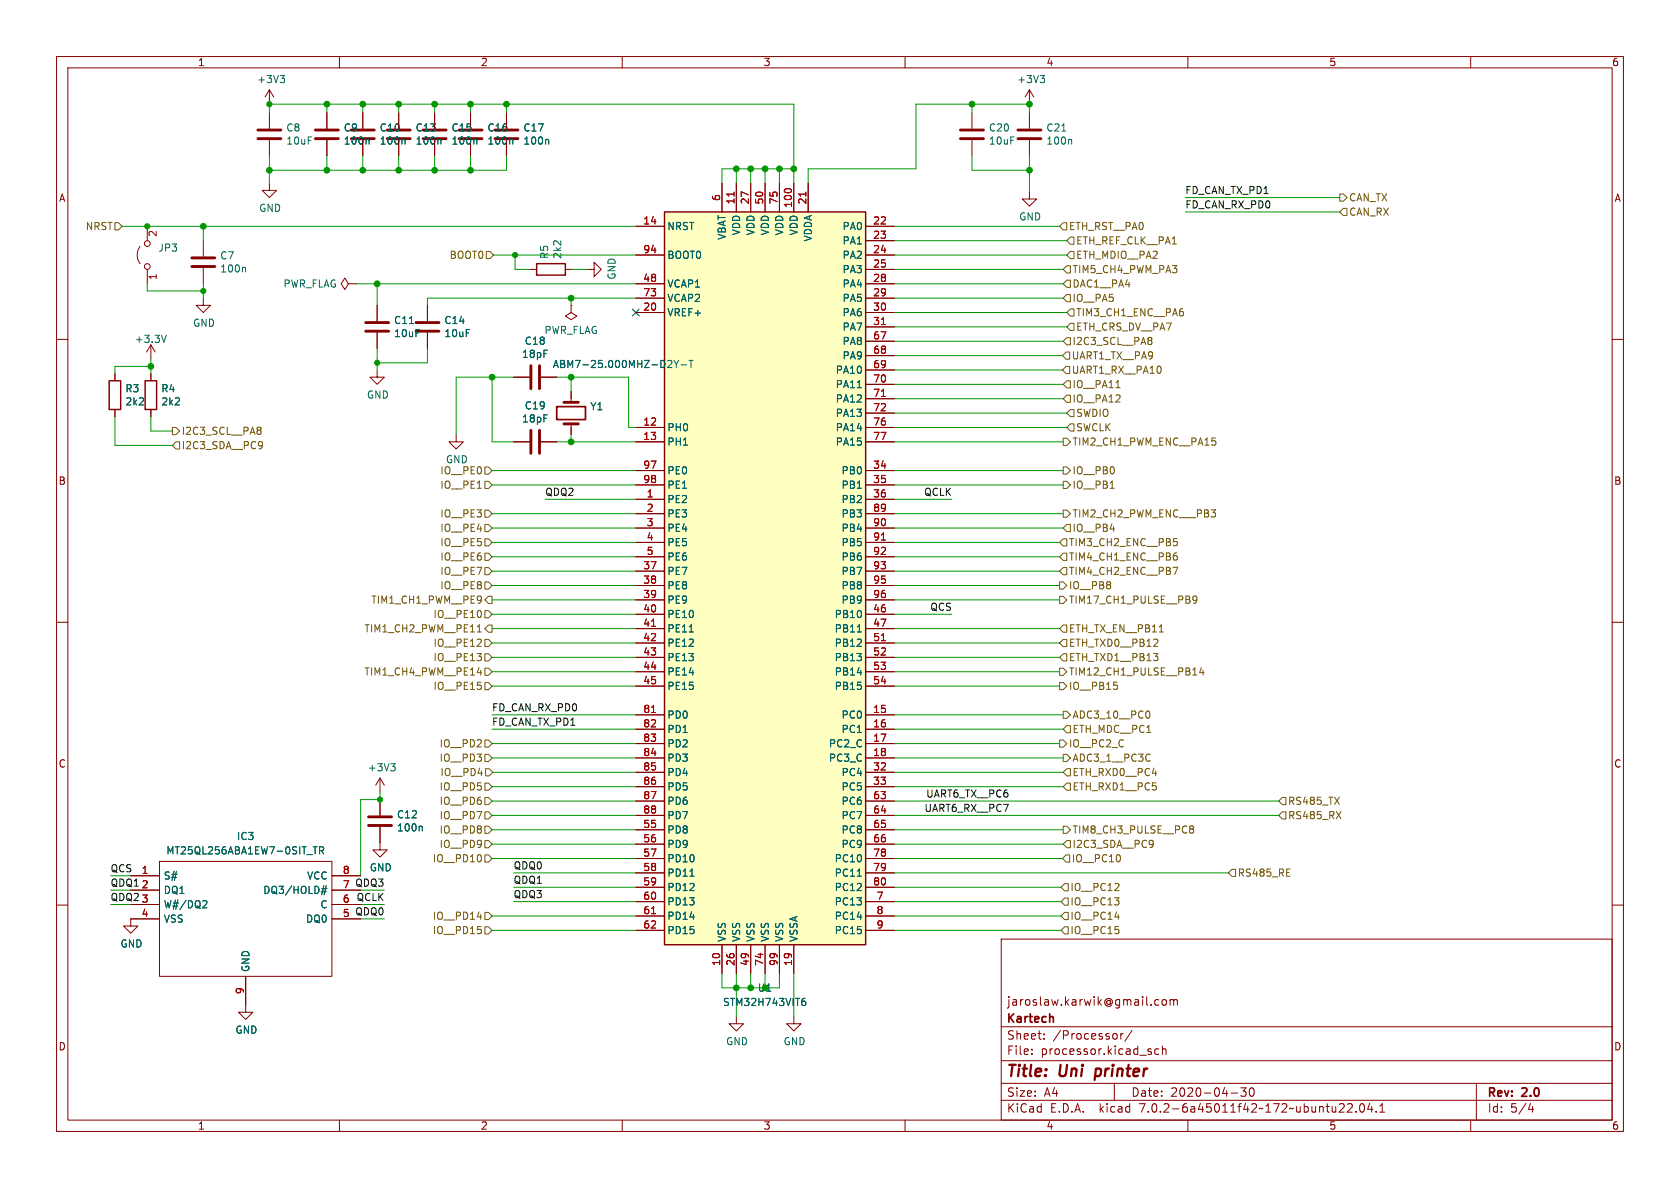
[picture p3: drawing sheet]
<svg xmlns="http://www.w3.org/2000/svg" width="297mm" height="210mm" viewBox="0 0 297 210" stroke-linecap="round" stroke-linejoin="round" font-family="sans-serif">
<g fill="none" stroke="#840000" stroke-width=".18">
<path d="M10 10h277v190h-277zM12 12h273v186h-273zM47.6 15.9l-.7 1.2M47.6 15.9v2.5M47.6 19.9v2.8M47.6 15.9l.8 1.2M57.8 19.9v2.8M60 10v2M64.1 19.9v2.8M70.5 19.9v2.8M76.8 19.9v2.8M83.2 19.9v2.8"/>
<path d="M89.5 19.9v2.8M110 10v2M160 10v2M171.8 19.9v2.8M182 15.9l-.8 1.2M182 15.9v2.5M182 19.9v2.8M182 15.9l.8 1.2M210 10v2M260 10v2M47.6 32.4v1.3h1.3l-1.3 1.2-1.2-1.2h1.2M47.6 24.8v2.8"/>
<path d="M57.8 24.8v2.8M64.1 24.8v2.8M70.5 24.8v2.8M76.8 24.8v2.8M83.2 24.8v2.8M89.5 24.8v2.8M127.6 32.4v5.1M130.2 32.4v5.1M132.7 32.4v5.1M135.3 32.4v5.1M137.8 32.4v5.1M140.3 32.4v5.1"/>
<path d="M142.9 32.4v5.1M171.8 24.8v2.8M182 33.9v1.3h1.3l-1.3 1.2-1.3-1.2h1.3M182 24.8v2.8M10 60h2M24.8 43.6a2.54 2.54 0 0 0 0 3M26 40v2.5M26 47.6v2.6M35.9 52.7v1.3h1.3l-1.3 1.2-1.2-1.2h1.2M35.9 42.5v2.8M35.9 47.4v2.8M61.6 50.2l-.6-1.1-.7 1.1 .7 1 .6-1h1.3"/>
<path d="M62.9 50.2h.1M66.7 54v2.8M66.7 58.8v2.8M75.6 54v2.8M75.6 58.8v2.8M93.6 47.6h1.3M99.9 47.6h1.3M101 54v1.2l1 .7-1 .6-1.1-.6 1.1-.7M101 54h.1M103.8 47.6h1.2v-1.2l1.3 1.2-1.3 1.3v-1.3M112.4 40h5.1M112.4 55.2h5.1"/>
<path d="M112.4 45.1h5.1M112.4 50.2h5.1M112.4 52.7h5.1M153 40h5.1M153 55.2h5.1M153 42.5h5.1M153 45.1h5.1M153 47.6h5.1M153 50.2h5.1M153 52.7h5.1M153 57.8h5.1M285 60h2"/>
<path d="M20.3 66v1.3M20.3 72.4v1.3M26.7 61v2.5M26.7 66v1.3M26.7 72.4v1.3M26.7 61l-.8 1.2M26.7 61l.7 1.2M66.7 65.4v1.3h1.2l-1.2 1.2-1.3-1.2h1.3M80.6 76.8v1.3h1.3l-1.3 1.3-1.2-1.3h1.2M90.8 78.1h2.8M90.8 66.7h2.8M95.6 78.1h2.8"/>
<path d="M95.6 66.7h2.8M101 69.2v1.9M101 74.9v1.9M112.4 75.6h5.1M112.4 78.1h5.1M153 75.6h5.1M153 78.1h5.1M153 60.3h5.1M153 62.9h5.1M153 65.4h5.1M153 67.9h5.1M153 70.5h5.1"/>
<path d="M153 73h5.1M112.4 88.3h5.1M112.4 90.8h5.1M112.4 93.3h5.1M112.4 83.2h5.1M112.4 85.7h5.1M112.4 95.9h5.1M112.4 98.4h5.1M153 88.3h5.1M153 90.8h5.1M153 93.3h5.1M153 83.2h5.1"/>
<path d="M153 85.7h5.1M153 95.9h5.1M153 98.4h5.1M10 110h2M112.4 101h5.1M112.4 103.5h5.1M112.4 106h5.1M112.4 108.6h5.1M112.4 111.1h5.1M112.4 113.7h5.1M112.4 116.2h5.1M112.4 118.7h5.1"/>
<path d="M153 101h5.1M153 103.5h5.1M153 106h5.1M153 108.6h5.1M153 111.1h5.1M153 113.7h5.1M153 116.2h5.1M153 118.7h5.1M285 110h2M67.2 137.5v2.6M67.2 137.5l-.8 1.3M67.2 137.5l.7 1.3"/>
<path d="M112.4 126.4h5.1M112.4 128.9h5.1M112.4 131.4h5.1M112.4 134h5.1M112.4 136.5h5.1M112.4 139.1h5.1M112.4 121.3h5.1M153 126.4h5.1M153 128.9h5.1M153 131.4h5.1M153 134h5.1M153 136.5h5.1"/>
<path d="M153 139.1h5.1M153 121.3h5.1M10 160h2M23.1 154.8h5.1M23.1 157.4h5.1M23.1 159.9h5.1M28.2 152.3h30.5v20.3h-30.5zM58.7 154.8h5.1M58.7 157.4h5.1M58.7 159.9h5.1M67.2 146.2v4h1.3l-1.3 1.3-1.3-1.3h1.3M67.2 141.4v2.7"/>
<path d="M112.4 146.7h5.1M112.4 149.2h5.1M112.4 151.8h5.1M112.4 154.3h5.1M112.4 156.8h5.1M112.4 159.4h5.1M112.4 141.6h5.1M112.4 144.1h5.1M153 146.7h5.1M153 149.2h5.1M153 151.8h5.1M153 154.3h5.1"/>
<path d="M153 156.8h5.1M153 159.4h5.1M153 141.6h5.1M153 144.1h5.1M285 160h2M28.2 162.4h-5.1v1.3h1.3l-1.3 1.3-1.3-1.3h1.3M43.4 172.6v6.3h1.3l-1.3 1.3-1.2-1.3h1.2M58.7 162.4h5.1M112.4 161.9h5.1M112.4 164.5h5.1M127.6 167v5.1M130.2 179.7v1.3h1.2l-1.2 1.2-1.3-1.2h1.3"/>
<path d="M130.2 167v5.1M132.7 167v5.1M135.3 167v5.1M137.8 167v5.1M140.3 179.7v1.3h1.3l-1.3 1.2-1.2-1.2h1.2M140.3 167v5.1M153 161.9h5.1M153 164.5h5.1M177 166h108v32h-108zM204.3 177.6h.6M204.3 176.8h.6M205.5 176.8l.2-.1 .4 .1 .1 .6-.1 .2-.4 .1-.2-.1z"/>
<path d="M206.9 176.8l.4-.1 .2 .2M206.9 176.7v1M207.5 176.9l.2-.2 .4 .1v.9M207.5 176.9v.8M60 198v2M110 198v2M160 198v2M177 194.5h108M177 191.5h108M177 187.5h108M177 181.5h108M182.4 186.3v.1"/>
<path d="M182.4 185.5v.1M184.6 183.6v.1M184.6 182.8v.1M197 191.5v3M197.4 182.8v.8M198.1 182.7v1M198.6 182.7l-.3 .1-.2 .2M200.1 182.1l-1.2 2M204.9 185.5l-.5-.1-.3 .3v.4l.2 .2h.6M205.5 185.5l.2-.1 .4 .1v.9M205.5 184.9v1.5M210 198v2"/>
<path d="M217.6 193.2h1.2M219.4 192.3h.9l-.5 .6 .4 .1v.7l-.2 .1h-.4l-.2-.1M221 192.4l.2-.1a.81 .81 0 0 1 .6 .6 .81 .81 0 0 1-.3 .8l-.1 .1a.81 .81 0 0 1-.4-1.4zM237.5 195.2l.1 .2v.3l-.9 .9h.9M238.2 195.2l.6-.1 .2 .1 .1 .3-1 1.1h1M239.7 196.5v.1M240.5 195.2l.2-.1a.81 .81 0 0 1 .6 .6 .81 .81 0 0 1-.3 .8l-.1 .1a.81 .81 0 0 1-.4-1.4zM242.1 195l-.3 1.1h.9M242.5 195.6v1M243.3 196.5v.1M243.9 196.6h.9M243.9 195.5l.5-.4v1.5"/>
<path d="M260 198v2M261 191.5v6.5M270.2 196.1h.9M270.9 195.6v1"/>
<circle cx="26" cy="43.1" r=".51"/>
<circle cx="26" cy="47.1" r=".51"/>
</g>
<g fill="none" stroke="#840000" stroke-width=".51">
<path d="M45.6 24.5h4.1M45.6 23h4.1M55.8 24.5h4M55.8 23h4M62.1 24.5h4.1M62.1 23h4.1M68.5 24.5h4M68.5 23h4M74.8 24.5h4.1M74.8 23h4.1M81.2 24.5h4M81.2 23h4"/>
<path d="M87.5 24.5h4.1M87.5 23h4.1M169.8 24.5h4.1M169.8 23h4.1M180 24.5h4M180 23h4M33.9 47.1h4.1M33.9 45.6h4.1M64.6 58.5h4.1M64.6 57h4.1M73.5 58.5h4.1M73.5 57h4.1"/>
<path d="M93.9 64.6v4.1M93.9 76.1v4M95.4 64.6v4.1M95.4 76.1v4M99.7 71.1h2.5M99.7 74.9h2.5M65.2 145.9h4M65.2 144.4h4"/>
</g>
<g fill="none" stroke="#006464" stroke-width=".18">
<path d="M49.5 13.3h.8l-.4 .5M50.1 13.8l.2 .3v.3l-.2 .2M183.9 13.3h.8l-.5 .5M184.4 13.8l.3 .3v.3l-.3 .2M65.1 24.6l.2 .2v.7M71.4 24.6l.2 .2v.7M77.8 24.6l.2 .2v.7M84.1 24.6l.2 .2v.7M90.5 24.6l.2 .2v.7M96.8 24.6l.2 .2v.7M189.3 24.6l.2 .2v.7M29.4 59.3l-.4 1.2"/>
<path d="M43.2 47.2l.2 .2v.7M118.5 63.7l.3 .2-.1 .4-.7 .7h.8M119.1 63.7l.5 .7M119.6 64.4v.6M120 63.7l-.4 .7M120.4 64.5h1M121.8 63.7h.7M122.2 63.7v1.3M151.6 68.5h.7M151.6 86.3h.7M151.6 111.7h.7M151.6 118.9h.7"/>
<path d="M69.1 135h.8l-.5 .5M69.6 135.5l.3 .2v.3l-.3 .3M36 159.2l.5 .1 .1 .3-.8 .9h.8M55.3 149.7h.8M56.5 150.4l.6-.1 .1-.2v-.3l-.7-.1v1.3M56.8 157.6h.9M56.8 150.4l.4 .6M56.9 157.1h.9M57.2 156.5l-.3 1.7M57.7 156.5l-.4 1.7M74.5 146l.2 .2v.7M122 154.9h.7"/>
<path d="M151.6 154.9h.7M142 177h.2l.3 .2-.1 .4-.4 .2M142.3 176.5h-.3"/>
</g>
<path d="M98.4 71.9h5.1v2.3h-5.1z" fill="none" stroke="#840000" stroke-width=".3"/>
<path d="M117.5 37.5h35.5v129.5h-35.5z" fill="#ffffc2" stroke="#ffffc2" stroke-width=".18"/>
<path d="M117.5 37.5h35.5v129.5h-35.5zM94.9 46.6h5v2h-5zM19.3 67.3h2v5.1h-2zM25.7 67.3h2v5.1h-2z" fill="none" stroke="#840000" stroke-width=".25"/>
<path d="M129.8 34v.7M142.5 34v.7M155.8 57.4h.7M155.8 70.1h.7M155.8 95.5h.7M115.2 110.7h.7M155.8 113.3h.7M115.2 126h.7M115.2 161.5h.7" fill="none" stroke="#a90000" stroke-width=".18"/>
<g fill="none" stroke="#725600" stroke-width=".18">
<path d="M20.3 39.4h.7l.6 .6-.6 .6h-.7zM188 39.4h.6v1.2h-.6l-.7-.6zM236.9 34.3h.6l.6 .6-.6 .7h-.6zM237.5 36.8h.6v1.3h-.6l-.6-.6zM86 44.5h.6l.6 .6-.6 .6h-.6zM188.6 52.1h.6v1.2h-.6l-.6-.6zM188.6 49.5h.6v1.3h-.6l-.6-.6zM188.6 47h.6v1.3h-.6l-.6-.7zM188.6 59.7h.6v1.3h-.6l-.6-.7zM189.2 41.9h.7v1.3h-.7l-.6-.7zM189.2 54.6h.7v1.3h-.7l-.6-.7zM189.2 57.2h.7v1.2h-.7l-.6-.6z"/>
<path d="M189.2 44.5h.7v1.2h-.7l-.6-.6zM203.6 59.8v.3M30.5 78.7l.6-.6h.6v1.3h-.6zM30.5 75.6h.6l.6 .6-.6 .6h-.6zM46.1 75.6v.3M46.1 76.2v.5M187.8 62.9l.7-.7h.6v1.3h-.6zM187.8 65.4l.7-.6h.6v1.2h-.6zM188 77.5h.6l.6 .6-.6 .6h-.6zM188.6 67.3h.6v1.3h-.6l-.6-.7zM188.6 69.9h.6v1.2h-.6l-.6-.6zM189.2 74.9h.7v1.3h-.7l-.6-.6z"/>
<path d="M189.2 72.4h.7v1.3h-.7l-.6-.7zM203.6 60.3v.5M85.7 85.1h.7l.6 .6-.6 .7h-.7zM85.7 95.3h.7l.6 .6-.6 .6h-.7zM85.7 90.2h.7l.6 .6-.6 .6h-.7zM85.7 97.8h.7l.6 .6-.6 .7h-.7zM85.7 92.7h.7l.6 .6-.6 .7h-.7zM85.7 82.6h.7l.6 .6-.6 .6h-.7zM188 95.3h.6v1.2h-.6l-.7-.6zM188 85.1h.6l.6 .6-.6 .7h-.6zM188 82.6h.6l.6 .6-.6 .6h-.6zM188 90.2h.6l.6 .6-.6 .6h-.6z"/>
<path d="M188 97.8h.6v1.3h-.6l-.7-.7zM188.6 92.7h.6v1.3h-.6l-.6-.7zM208.1 95.8v.6M208.1 98.3v.6M84.4 118.9h.8M84.4 111.7h.7M84.6 110.6l.1-.2v1.3M85.7 115.6h.7l.6 .6-.6 .6h-.7zM85.7 113h.7l.6 .7-.6 .6h-.7zM85.7 108h.7l.6 .6-.6 .6h-.7zM85.7 102.9h.7l.6 .6-.6 .6h-.7zM85.7 118.1h.7l.6 .6-.6 .7h-.7z"/>
<path d="M85.7 100.3h.7l.6 .7-.6 .6h-.7zM86.4 105.4h.6v1.3h-.6l-.7-.7zM86.4 110.5h.6v1.3h-.6l-.7-.7zM187.3 102.9h.7l.6 .6-.6 .6h-.7zM187.3 105.4h.7l.6 .6-.6 .7h-.7zM187.3 118.1h.7l.6 .6-.6 .7h-.7zM188 113h.6v1.3h-.6l-.7-.6zM188 100.3h.6v1.3h-.6l-.7-.6zM188 110.5h.6v1.3h-.6l-.7-.7zM188 115.6h.6v1.2h-.6l-.7-.6zM207.4 100.3h.8l-.5 1.3M211.1 105.4l.4 .1a.84 .84 0 0 1-.3 1.1h-.2"/>
<path d="M211.6 105.9l-.2 .2h-.3M212.4 118l-.3 .9h.8M212.7 118.5v.8M85.7 130.8h.7l.6 .6-.6 .7h-.7zM85.7 133.4h.7l.6 .6-.6 .6h-.7zM85.7 138.4h.7l.6 .7-.6 .6h-.7zM85.7 120.7h.7l.6 .6-.6 .6h-.7zM85.9 135.9h.6l.6 .6-.6 .7h-.6zM187.3 130.8h.7l.6 .6-.6 .7h-.7zM187.3 120.7h.7l.6 .6-.6 .6h-.7zM188 125.7h.6l.6 .7-.6 .6h-.6zM188 133.4h.6l.6 .6-.6 .6h-.6z"/>
<path d="M188.6 128.3h.6v1.2h-.6l-.6-.6zM188.6 135.9h.6v1.3h-.6l-.6-.7zM188.6 138.4h.6v1.3h-.6l-.6-.6zM203.2 125.9v.8M85.7 148.6h.7l.6 .6-.6 .7h-.7zM85.7 141h.7l.6 .6-.6 .6h-.7zM85.7 146.1h.7l.6 .6-.6 .6h-.7zM85.7 143.5h.7l.6 .6-.6 .7h-.7zM85.7 151.1h.7l.6 .7-.6 .6h-.7zM188 146.1h.6l.6 .6-.6 .6h-.6zM188.2 158.8h.6v1.2h-.6l-.6-.6zM188.2 156.2h.6v1.3h-.6l-.6-.7z"/>
<path d="M188.5 151.1h.6v1.3h-.6l-.7-.6zM188.6 148.6h.6v1.3h-.6l-.6-.7zM210.9 146.1l.1 .1-.1 .3M210.9 146.6l.1 .2-.1 .4M217.8 153.7h.6v1.2h-.6l-.6-.6zM226.7 143.5h.6v1.3h-.6l-.6-.7zM226.7 141h.6v1.2h-.6l-.6-.6zM85.7 161.3h.7l.6 .6-.6 .7h-.7zM85.7 163.8h.7l.6 .7-.6 .6h-.7zM188.2 163.8h.6v1.3h-.6l-.6-.6zM188.2 161.3h.6v1.3h-.6l-.6-.7z"/>
</g>
<g fill="none" stroke="#009600" stroke-width=".18">
<path d="M47.6 19.9v-1.5h92.7v14M57.8 18.4v1.5M64.1 18.4v1.5M70.5 18.4v1.5M76.8 18.4v1.5M83.2 18.4v1.5M89.5 18.4v1.5M171.8 18.4v1.5M182 19.9v-1.5h-20.1v11.4h-19v2.6M47.6 27.6v4.8M57.8 27.6v2.5M64.1 27.6v2.5"/>
<path d="M70.5 27.6v2.5M76.8 27.6v2.5M83.2 27.6v2.5M89.5 27.6v2.5h-41.9M130.2 29.8v2.6M132.7 29.8v2.6M135.3 29.8v2.6M137.8 29.8v2.6M140.3 29.8h-12.7v2.6M171.8 27.6v2.5h10.2M182 27.6v6.3M209.5 37.5h27.4"/>
<path d="M209.5 34.9h27.4M21.6 40h90.8M26 50.2v1.2h9.9M35.9 40v2.5M35.9 50.2v2.5M62.9 50.2h49.5M66.7 50.2v3.8M87.2 45.1h25.2M91.1 45.1v2.5h2.5M101 52.7v1.3M101.2 47.6h2.6M112.4 52.7h-36.8v1.3"/>
<path d="M158.1 52.7h29.9M158.1 40h29.2M158.1 47.6h29.9M158.1 45.1h30.5M158.1 50.2h29.9M158.1 42.5h30.5M158.1 55.2h30.5M158.1 57.8h30.5M20.3 73.7v5h10.2M26.7 64.8h-6.4v1.2M26.7 63.5v2.5M26.7 73.7v2.5h3.8"/>
<path d="M66.7 61.6v3.8M75.6 61.6v2.5h-8.9M87 66.7v11.4h3.8M90.8 66.7h-10.2v10.1M98.4 66.7h12.7v8.9h1.3M98.4 78.1h14M101 66.7v2.5M101 76.8v1.3M158.1 67.9h29.9M158.1 70.5h29.9M158.1 73h30.5M158.1 65.4h29.7"/>
<path d="M158.1 75.6h30.5M158.1 78.1h29.9M158.1 62.9h29.7M158.1 60.3h29.9M87 93.3h25.4M87 95.9h25.4M87 85.7h25.4M87 90.8h25.4M87 83.2h25.4M87 98.4h25.4M96.4 88.3h16M158.1 93.3h29.9"/>
<path d="M158.1 95.9h29.2M158.1 85.7h29.9M158.1 90.8h29.9M158.1 88.3h10.2M158.1 83.2h29.9M158.1 98.4h29.2M87 118.7h25.4M87 113.7h25.4M87 116.2h25.4M87 111.1h25.4M87 108.6h25.4M87 106h25.4"/>
<path d="M87 103.5h25.4M87 101h25.4M158.1 118.7h29.2M158.1 113.7h29.2M158.1 116.2h29.2M158.1 111.1h29.2M158.1 108.6h10.2M158.1 106h29.2M158.1 103.5h29.2M158.1 101h29.2M87 128.9h25.4M87 134h25.4"/>
<path d="M87 131.4h25.4M87 121.3h25.4M87 126.4h25.4M87 139.1h25.4M87.1 136.5h25.3M158.1 128.9h29.9M158.1 134h29.9M158.1 131.4h29.2M158.1 121.3h29.2M158.1 126.4h29.9M158.1 136.5h29.9M158.1 139.1h29.9"/>
<path d="M19.6 157.4h3.5M19.6 154.8h3.5M19.6 159.9h3.5M63.8 157.4h4.1M63.8 159.9h4.1M67.2 140.1v1.3h-3.4v13.4M87 141.6h25.4M87 149.2h25.4M87 144.1h25.4M87 146.7h25.4M87 151.8h25.4M90.8 154.3h21.6"/>
<path d="M90.8 159.4h21.6M90.8 156.8h21.6M158.1 141.6h68M158.1 149.2h29.9M158.1 154.3h59.1M158.1 144.1h68M158.1 146.7h29.9M158.1 159.4h29.5M158.1 151.8h29.7M158.1 156.8h29.5M63.8 162.4h4.1M87 164.5h25.4"/>
<path d="M87 161.9h25.4M127.6 172.1v2.5h10.2v-2.5M130.2 172.1v7.6M132.7 172.1v2.5M135.3 172.1v2.5M140.3 172.1v7.6M158.1 164.5h29.5M158.1 161.9h29.5"/>
</g>
<path d="M111.8 54.6l1.2 1.3M113 54.6l-1.2 1.3" fill="none" stroke="#000084" stroke-width=".18"/>
<g fill="#009600" stroke="#009600" stroke-width=".18">
<circle cx="47.6" cy="30.1" r=".51"/>
<circle cx="35.9" cy="40" r=".51"/>
<circle cx="47.6" cy="18.4" r=".46"/>
<circle cx="57.8" cy="18.4" r=".51"/>
<circle cx="26" cy="40" r=".46"/>
<circle cx="137.8" cy="29.8" r=".51"/>
<circle cx="135.3" cy="29.8" r=".51"/>
<circle cx="101" cy="78.1" r=".51"/>
<circle cx="66.7" cy="50.2" r=".51"/>
<circle cx="66.7" cy="64.1" r=".46"/>
<circle cx="26.7" cy="64.8" r=".51"/>
<circle cx="35.9" cy="51.4" r=".46"/>
<circle cx="87" cy="66.7" r=".51"/>
<circle cx="101" cy="66.7" r=".51"/>
<circle cx="132.7" cy="29.8" r=".51"/>
<circle cx="130.2" cy="29.8" r=".51"/>
<circle cx="91.1" cy="45.1" r=".46"/>
<circle cx="83.2" cy="30.1" r=".51"/>
<circle cx="83.2" cy="18.4" r=".51"/>
<circle cx="89.5" cy="18.4" r=".51"/>
<circle cx="101" cy="52.7" r=".51"/>
<circle cx="64.1" cy="30.1" r=".51"/>
<circle cx="70.5" cy="30.1" r=".51"/>
<circle cx="57.8" cy="30.1" r=".51"/>
<circle cx="76.8" cy="30.1" r=".51"/>
<circle cx="64.1" cy="18.4" r=".51"/>
<circle cx="70.5" cy="18.4" r=".51"/>
<circle cx="76.8" cy="18.4" r=".51"/>
<circle cx="67.2" cy="141.4" r=".46"/>
<circle cx="132.7" cy="174.6" r=".51"/>
<circle cx="130.2" cy="174.6" r=".51"/>
<circle cx="140.3" cy="29.8" r=".51"/>
<circle cx="182" cy="30.1" r=".51"/>
<circle cx="171.8" cy="18.4" r=".51"/>
<circle cx="182" cy="18.4" r=".51"/>
</g>
<g font-size="2.8" fill="#840000">
<text x="178" y="190.8">Title:</text>
<text x="187.4" y="190.8">Uni</text>
<text x="194.3" y="190.8">printer</text>
</g>
<g font-size="2.1" fill="#840000">
<text x="178" y="177.9">jaroslaw.karwik@gmail.com</text>
<text x="178" y="183.9">Sheet:</text>
<text x="178" y="181.1">Kartech</text>
<text x="186.2" y="183.9">/Processor/</text>
<text x="178" y="186.6">File:</text>
<text x="184" y="186.6">processor.kicad_sch</text>
<text x="178" y="196.8">KiCad</text>
<text x="178" y="194">Size:</text>
<text x="184.6" y="194">A4</text>
<text x="185.7" y="196.8">E.D.A.</text>
<text x="194.4" y="196.8">kicad</text>
<text x="200" y="194">Date:</text>
<text x="201.5" y="196.8">7.0.2-6a45011f42~172~ubuntu22.04.1</text>
<text x="206.9" y="194">2020-04-30</text>
<text x="263" y="194.2">Rev:</text>
<text x="263" y="196.8">Id:</text>
<text x="267" y="196.8">5/4</text>
<text x="269.2" y="194.2">2.0</text>
</g>
<g font-size="1.8" fill="#840000">
<text x="35" y="11.8">1</text>
<text x="85" y="11.8">2</text>
<text x="135" y="11.8">3</text>
<text x="185" y="11.8">4</text>
<text x="235" y="11.8">5</text>
<text x="285" y="11.8">6</text>
<text x="10.4" y="35.8">A</text>
<text x="285.4" y="35.8">A</text>
<text x="10.3" y="85.8">B</text>
<text x="285.3" y="85.8">B</text>
<text x="10.3" y="135.8">C</text>
<text x="285.3" y="135.8">C</text>
<text x="10.3" y="185.8">D</text>
<text x="285.3" y="185.8">D</text>
<text x="35" y="199.8">1</text>
<text x="85" y="199.8">2</text>
<text x="135" y="199.8">3</text>
<text x="185" y="199.8">4</text>
<text x="235" y="199.8">5</text>
<text x="285" y="199.8">6</text>
</g>
<g font-size="1.8" fill="#006464">
<text x="45.4" y="14.8">+3V3</text>
<text x="179.8" y="14.8">+3V3</text>
<text x="50.6" y="23.4">C8</text>
<text x="60.7" y="23.4">C9</text>
<text x="67.1" y="23.4">C10</text>
<text x="73.4" y="23.4">C13</text>
<text x="79.8" y="23.4">C15</text>
<text x="86.1" y="23.4">C16</text>
<text x="92.5" y="23.4">C17</text>
<text x="174.8" y="23.4">C20</text>
<text x="184.9" y="23.4">C21</text>
<text x="50.6" y="25.7">10uF</text>
<text x="60.7" y="25.7">100n</text>
<text x="67.1" y="25.7">100n</text>
<text x="73.4" y="25.7">100n</text>
<text x="79.8" y="25.7">100n</text>
<text x="86.1" y="25.7">100n</text>
<text x="92.5" y="25.7">100n</text>
<text x="174.8" y="25.7">10uF</text>
<text x="184.9" y="25.7">100n</text>
<text x="45.8" y="37.6">GND</text>
<text x="118" y="40.8">NRST</text>
<text x="131" y="41.7" transform="rotate(-90 131 41.7)">VDD</text>
<text x="133.5" y="41.7" transform="rotate(-90 133.5 41.7)">VDD</text>
<text x="136.1" y="41.7" transform="rotate(-90 136.1 41.7)">VDD</text>
<text x="138.6" y="41.7" transform="rotate(-90 138.6 41.7)">VDD</text>
<text x="141.2" y="41.7" transform="rotate(-90 141.2 41.7)">VDD</text>
<text x="148.8" y="40.8">PA0</text>
<text x="180.1" y="39.1">GND</text>
<text x="27.9" y="44.6">JP3</text>
<text x="38.9" y="46">C7</text>
<text x="97.1" y="45.8" transform="rotate(-90 97.1 45.8)">R5</text>
<text x="99.4" y="45.8" transform="rotate(-90 99.4 45.8)">2k2</text>
<text x="118" y="45.9">BOOT0</text>
<text x="128.5" y="42.5" transform="rotate(-90 128.5 42.5)">VBAT</text>
<text x="143.7" y="42.8" transform="rotate(-90 143.7 42.8)">VDDA</text>
<text x="148.8" y="43.4">PA1</text>
<text x="148.8" y="45.9">PA2</text>
<text x="38.9" y="48.3">100n</text>
<text x="50" y="51">PWR_FLAG</text>
<text x="109" y="49.5" transform="rotate(-90 109 49.5)">GND</text>
<text x="118" y="51">VCAP1</text>
<text x="118" y="53.5">VCAP2</text>
<text x="148.8" y="48.5">PA3</text>
<text x="148.8" y="51">PA4</text>
<text x="148.8" y="53.5">PA5</text>
<text x="34.1" y="57.9">GND</text>
<text x="69.6" y="57.4">C11</text>
<text x="69.6" y="59.8">10uF</text>
<text x="78.5" y="57.4">C14</text>
<text x="78.5" y="59.8">10uF</text>
<text x="96.2" y="59.2">PWR_FLAG</text>
<text x="118" y="56.1">VREF+</text>
<text x="148.8" y="56.1">PA6</text>
<text x="148.8" y="58.6">PA7</text>
<text x="23.8" y="60.8">+3.3V</text>
<text x="92.2" y="63.4">18pF</text>
<text x="92.7" y="61.1">C18</text>
<text x="97.7" y="65.2">ABM7-25.000MHZ-D2Y-T</text>
<text x="148.8" y="61.2">PA8</text>
<text x="148.8" y="63.7">PA9</text>
<text x="22.1" y="69.5">R3</text>
<text x="22.1" y="71.8">2k2</text>
<text x="28.5" y="69.5">R4</text>
<text x="28.5" y="71.8">2k2</text>
<text x="64.8" y="70.6">GND</text>
<text x="147.6" y="66.2">PA10</text>
<text x="147.6" y="68.8">PA11</text>
<text x="147.6" y="71.3">PA12</text>
<text x="92.2" y="74.8">18pF</text>
<text x="92.7" y="72.5">C19</text>
<text x="104.3" y="72.7">Y1</text>
<text x="118" y="76.4">PH0</text>
<text x="147.6" y="73.9">PA13</text>
<text x="147.6" y="76.4">PA14</text>
<text x="118" y="78.9">PH1</text>
<text x="147.6" y="78.9">PA15</text>
<text x="118" y="89.1">PE2</text>
<text x="118" y="84">PE0</text>
<text x="118" y="86.6">PE1</text>
<text x="148.7" y="84">PB0</text>
<text x="148.7" y="86.6">PB1</text>
<text x="148.7" y="89.1">PB2</text>
<text x="118" y="91.6">PE3</text>
<text x="118" y="94.2">PE4</text>
<text x="148.7" y="91.6">PB3</text>
<text x="148.7" y="94.2">PB4</text>
<text x="118" y="101.8">PE7</text>
<text x="118" y="96.7">PE5</text>
<text x="118" y="99.3">PE6</text>
<text x="148.7" y="96.7">PB5</text>
<text x="148.7" y="99.3">PB6</text>
<text x="148.7" y="101.8">PB7</text>
<text x="118" y="104.3">PE8</text>
<text x="118" y="106.9">PE9</text>
<text x="148.7" y="104.3">PB8</text>
<text x="148.7" y="106.9">PB9</text>
<text x="118" y="109.4">PE10</text>
<text x="118" y="112">PE11</text>
<text x="147.4" y="109.4">PB10</text>
<text x="147.4" y="112">PB11</text>
<text x="118" y="114.5">PE12</text>
<text x="118" y="117">PE13</text>
<text x="118" y="119.6">PE14</text>
<text x="147.4" y="114.5">PB12</text>
<text x="147.4" y="117">PB13</text>
<text x="147.4" y="119.6">PB14</text>
<text x="118" y="122.1">PE15</text>
<text x="147.4" y="122.1">PB15</text>
<text x="118" y="127.2">PD0</text>
<text x="118" y="129.7">PD1</text>
<text x="148.7" y="127.2">PC0</text>
<text x="148.7" y="129.7">PC1</text>
<text x="65" y="136.5">+3V3</text>
<text x="118" y="132.3">PD2</text>
<text x="118" y="134.8">PD3</text>
<text x="118" y="137.4">PD4</text>
<text x="146.4" y="132.3">PC2_C</text>
<text x="146.4" y="134.8">PC3_C</text>
<text x="148.7" y="137.4">PC4</text>
<text x="118" y="139.9">PD5</text>
<text x="118" y="142.4">PD6</text>
<text x="148.7" y="139.9">PC5</text>
<text x="148.7" y="142.4">PC6</text>
<text x="41.8" y="148.7">IC3</text>
<text x="70.1" y="144.8">C12</text>
<text x="70.1" y="147.1">100n</text>
<text x="118" y="147.5">PD8</text>
<text x="118" y="145">PD7</text>
<text x="148.7" y="145">PC7</text>
<text x="148.7" y="147.5">PC8</text>
<text x="29" y="155.6">S#</text>
<text x="29.3" y="151.2">MT25QL256ABA1EW7-0SIT_TR</text>
<text x="54.2" y="155.6">VCC</text>
<text x="65.3" y="154.2">GND</text>
<text x="118" y="150.1">PD9</text>
<text x="118" y="152.6">PD10</text>
<text x="118" y="155.1">PD11</text>
<text x="147.4" y="152.6">PC10</text>
<text x="147.4" y="155.1">PC11</text>
<text x="148.7" y="150.1">PC9</text>
<text x="29" y="158.2">DQ1</text>
<text x="29" y="160.7">W#/DQ2</text>
<text x="46.4" y="158.2">DQ3/HOLD#</text>
<text x="56.5" y="160.7">C</text>
<text x="118" y="157.7">PD12</text>
<text x="118" y="160.2">PD13</text>
<text x="147.4" y="160.2">PC13</text>
<text x="147.4" y="157.7">PC12</text>
<text x="21.2" y="167.7">GND</text>
<text x="29" y="163.3">VSS</text>
<text x="54" y="163.3">DQ0</text>
<text x="118" y="162.8">PD14</text>
<text x="118" y="165.3">PD15</text>
<text x="128.5" y="166.5" transform="rotate(-90 128.5 166.5)">VSS</text>
<text x="131" y="166.5" transform="rotate(-90 131 166.5)">VSS</text>
<text x="133.5" y="166.5" transform="rotate(-90 133.5 166.5)">VSS</text>
<text x="136.1" y="166.5" transform="rotate(-90 136.1 166.5)">VSS</text>
<text x="138.6" y="166.5" transform="rotate(-90 138.6 166.5)">VSS</text>
<text x="141.2" y="166.5" transform="rotate(-90 141.2 166.5)">VSSA</text>
<text x="147.4" y="162.8">PC14</text>
<text x="147.4" y="165.3">PC15</text>
<text x="44.3" y="171.8" transform="rotate(-90 44.3 171.8)">GND</text>
<text x="127.8" y="178">STM32H743VIT6</text>
<text x="41.6" y="182.9">GND</text>
<text x="128.3" y="184.9">GND</text>
<text x="138.5" y="184.9">GND</text>
</g>
<g font-size="1.8" fill="#a90000">
<text x="127.4" y="35.6" transform="rotate(-90 127.4 35.6)">6</text>
<text x="27.9" y="41.9" transform="rotate(-90 27.9 41.9)">2</text>
<text x="113.7" y="39.8">14</text>
<text x="129.9" y="36.2" transform="rotate(-90 129.9 36.2)">11</text>
<text x="132.5" y="36.2" transform="rotate(-90 132.5 36.2)">27</text>
<text x="135" y="36.2" transform="rotate(-90 135 36.2)">50</text>
<text x="137.5" y="36.2" transform="rotate(-90 137.5 36.2)">75</text>
<text x="140.1" y="36.8" transform="rotate(-90 140.1 36.8)">100</text>
<text x="142.6" y="36.2" transform="rotate(-90 142.6 36.2)">21</text>
<text x="154.3" y="39.8">22</text>
<text x="113.7" y="44.8">94</text>
<text x="154.3" y="42.3">23</text>
<text x="154.3" y="44.8">24</text>
<text x="154.3" y="47.4">25</text>
<text x="27.9" y="49.6" transform="rotate(-90 27.9 49.6)">1</text>
<text x="113.7" y="49.9">48</text>
<text x="113.7" y="52.5">73</text>
<text x="154.3" y="49.9">28</text>
<text x="154.3" y="52.5">29</text>
<text x="113.7" y="55">20</text>
<text x="154.3" y="55">30</text>
<text x="154.3" y="57.5">31</text>
<text x="154.3" y="60.1">67</text>
<text x="154.3" y="62.6">68</text>
<text x="154.3" y="65.2">69</text>
<text x="154.3" y="67.7">70</text>
<text x="154.3" y="70.2">71</text>
<text x="113.7" y="75.3">12</text>
<text x="113.7" y="77.9">13</text>
<text x="154.3" y="72.8">72</text>
<text x="154.3" y="75.3">76</text>
<text x="154.3" y="77.9">77</text>
<text x="113.7" y="82.9">97</text>
<text x="154.3" y="82.9">34</text>
<text x="113.7" y="85.5">98</text>
<text x="114.3" y="88">1</text>
<text x="154.3" y="85.5">35</text>
<text x="154.3" y="88">36</text>
<text x="114.3" y="90.6">2</text>
<text x="114.3" y="93.1">3</text>
<text x="114.3" y="95.6">4</text>
<text x="154.3" y="90.6">89</text>
<text x="154.3" y="93.1">90</text>
<text x="154.3" y="95.6">91</text>
<text x="113.7" y="100.7">37</text>
<text x="114.3" y="98.2">5</text>
<text x="154.3" y="98.2">92</text>
<text x="154.3" y="100.7">93</text>
<text x="113.7" y="103.3">38</text>
<text x="113.7" y="105.8">39</text>
<text x="154.3" y="103.3">95</text>
<text x="154.3" y="105.8">96</text>
<text x="113.7" y="108.3">40</text>
<text x="113.7" y="110.9">41</text>
<text x="113.7" y="113.4">42</text>
<text x="154.3" y="108.3">46</text>
<text x="154.3" y="110.9">47</text>
<text x="154.3" y="113.4">51</text>
<text x="113.7" y="116">43</text>
<text x="113.7" y="118.5">44</text>
<text x="154.3" y="116">52</text>
<text x="154.3" y="118.5">53</text>
<text x="113.7" y="121">45</text>
<text x="154.3" y="121">54</text>
<text x="113.7" y="126.1">81</text>
<text x="113.7" y="128.7">82</text>
<text x="113.7" y="131.2">83</text>
<text x="154.3" y="126.1">15</text>
<text x="154.3" y="128.7">16</text>
<text x="154.3" y="131.2">17</text>
<text x="113.7" y="133.7">84</text>
<text x="113.7" y="136.3">85</text>
<text x="154.3" y="133.7">18</text>
<text x="154.3" y="136.3">32</text>
<text x="113.7" y="138.8">86</text>
<text x="113.7" y="141.4">87</text>
<text x="113.7" y="143.9">88</text>
<text x="154.3" y="138.8">33</text>
<text x="154.3" y="141.4">63</text>
<text x="154.3" y="143.9">64</text>
<text x="113.7" y="146.4">55</text>
<text x="113.7" y="149">56</text>
<text x="154.3" y="146.4">65</text>
<text x="154.3" y="149">66</text>
<text x="25" y="154.6">1</text>
<text x="60.5" y="154.6">8</text>
<text x="113.7" y="151.5">57</text>
<text x="113.7" y="154.1">58</text>
<text x="154.3" y="151.5">78</text>
<text x="154.3" y="154.1">79</text>
<text x="25" y="157.1">2</text>
<text x="25" y="159.6">3</text>
<text x="60.5" y="159.6">6</text>
<text x="60.5" y="157.1">7</text>
<text x="113.7" y="156.6">59</text>
<text x="113.7" y="159.1">60</text>
<text x="113.7" y="161.7">61</text>
<text x="154.3" y="156.6">80</text>
<text x="154.9" y="159.1">7</text>
<text x="154.9" y="161.7">8</text>
<text x="25" y="162.2">4</text>
<text x="60.5" y="162.2">5</text>
<text x="113.7" y="164.2">62</text>
<text x="154.9" y="164.2">9</text>
<text x="127.4" y="170.8" transform="rotate(-90 127.4 170.8)">10</text>
<text x="129.9" y="170.8" transform="rotate(-90 129.9 170.8)">26</text>
<text x="132.5" y="170.8" transform="rotate(-90 132.5 170.8)">49</text>
<text x="135" y="170.8" transform="rotate(-90 135 170.8)">74</text>
<text x="137.5" y="170.8" transform="rotate(-90 137.5 170.8)">99</text>
<text x="140.1" y="170.8" transform="rotate(-90 140.1 170.8)">19</text>
<text x="43.2" y="175.8" transform="rotate(-90 43.2 175.8)">9</text>
</g>
<g font-size="1.8" fill="#0f0f0f">
<text x="209.5" y="34.4">FD_CAN_TX_PD1</text>
<text x="209.5" y="36.9">FD_CAN_RX_PD0</text>
<text x="96.4" y="87.7">QDQ2</text>
<text x="163.2" y="87.7">QCLK</text>
<text x="164.3" y="108">QCS</text>
<text x="87" y="125.8">FD_CAN_RX_PD0</text>
<text x="87" y="128.4">FD_CAN_TX_PD1</text>
<text x="163.3" y="143.6">UART6_RX__PC7</text>
<text x="163.6" y="141.1">UART6_TX__PC6</text>
<text x="19.6" y="154.3">QCS</text>
<text x="90.8" y="153.8">QDQ0</text>
<text x="19.6" y="156.8">QDQ1</text>
<text x="19.6" y="159.4">QDQ2</text>
<text x="60.5" y="157.1">7 QDQ3</text>
<text x="62.9" y="159.4">QCLK</text>
<text x="90.8" y="158.8">QDQ3</text>
<text x="90.8" y="156.3">QDQ1</text>
<text x="60.5" y="162.2">5 QDQ0</text>
</g>
<g font-size="1.8" fill="#725600">
<text x="238.5" y="35.8">CAN_TX</text>
<text x="15" y="40.8">NRST</text>
<text x="189" y="40.8">ETH_RST__PA0</text>
<text x="238.5" y="38.3">CAN_RX</text>
<text x="79.4" y="45.9">BOOT0</text>
<text x="190.2" y="43.4">ETH_REF_CLK__PA1</text>
<text x="190.2" y="45.9">ETH_MDIO__PA2</text>
<text x="189.6" y="53.5">IO__PA5</text>
<text x="189.6" y="51">DAC1__PA4</text>
<text x="189.6" y="48.5">TIM5_CH4_PWM_PA3</text>
<text x="190.2" y="56.1">TIM3_CH1_ENC__PA6</text>
<text x="190.2" y="58.6">ETH_CRS_DV__PA7</text>
<text x="189.5" y="63.7">UART1_TX__PA9</text>
<text x="189.6" y="61.2">I2C3_SCL__PA8</text>
<text x="189.5" y="66.2">UART1_RX__PA10</text>
<text x="189.6" y="68.8">IO__PA11</text>
<text x="189.6" y="71.3">IO__PA12</text>
<text x="32.1" y="77">I2C3_SCL__PA8</text>
<text x="190.2" y="76.4">SWCLK</text>
<text x="190.2" y="73.9">SWDIO</text>
<text x="32.1" y="79.6">I2C3_SDA__PC9</text>
<text x="78.8" y="82.1">GND</text>
<text x="189.6" y="78.9">TIM2_CH1_PWM_ENC__PA15</text>
<text x="77.7" y="86.6">IO__PE1</text>
<text x="77.7" y="84">IO__PE0</text>
<text x="189.6" y="86.6">IO__PB1</text>
<text x="189.6" y="84">IO__PB0</text>
<text x="77.7" y="91.6">IO__PE3</text>
<text x="77.7" y="94.2">IO__PE4</text>
<text x="189.6" y="94.2">IO__PB4</text>
<text x="189.6" y="91.6">TIM2_CH2_PWM_ENC___PB3</text>
<text x="77.7" y="96.7">IO__PE5</text>
<text x="77.7" y="101.8">IO__PE7</text>
<text x="77.7" y="99.3">IO__PE6</text>
<text x="189" y="96.7">TIM3_CH2_ENC__PB5</text>
<text x="189" y="99.3">TIM4_CH1_ENC__PB6</text>
<text x="189" y="101.8">TIM4_CH2_ENC__PB7</text>
<text x="65.5" y="106.9">TIM1_CH1_PWM__PE9</text>
<text x="77.7" y="104.3">IO__PE8</text>
<text x="189" y="104.3">IO__PB8</text>
<text x="189" y="106.9">TIM17_CH1_PULSE__PB9</text>
<text x="64.3" y="112">TIM1_CH2_PWM__PE11</text>
<text x="76.5" y="109.4">IO__PE10</text>
<text x="189" y="112">ETH_TX_EN__PB11</text>
<text x="64.3" y="119.6">TIM1_CH4_PWM__PE14</text>
<text x="76.5" y="117">IO__PE13</text>
<text x="76.5" y="114.5">IO__PE12</text>
<text x="189" y="114.5">ETH_TXD0__PB12</text>
<text x="189" y="117">ETH_TXD1__PB13</text>
<text x="189" y="119.6">TIM12_CH1_PULSE__PB14</text>
<text x="76.5" y="122.1">IO__PE15</text>
<text x="189" y="122.1">IO__PB15</text>
<text x="189.6" y="129.7">ETH_MDC__PC1</text>
<text x="189.6" y="127.2">ADC3_10__PC0</text>
<text x="77.6" y="132.3">IO__PD2</text>
<text x="77.6" y="134.8">IO__PD3</text>
<text x="77.7" y="137.4">IO__PD4</text>
<text x="189" y="132.3">IO__PC2_C</text>
<text x="189.6" y="137.4">ETH_RXD0__PC4</text>
<text x="189.6" y="134.8">ADC3_1__PC3C</text>
<text x="77.6" y="142.4">IO__PD6</text>
<text x="77.6" y="139.9">IO__PD5</text>
<text x="189.6" y="139.9">ETH_RXD1__PC5</text>
<text x="227.7" y="142.4">RS485_TX</text>
<text x="77.6" y="147.5">IO__PD8</text>
<text x="77.6" y="145">IO__PD7</text>
<text x="189.6" y="147.5">TIM8_CH3_PULSE__PC8</text>
<text x="227.7" y="145">RS485_RX</text>
<text x="76.4" y="152.6">IO__PD10</text>
<text x="77.6" y="150.1">IO__PD9</text>
<text x="189.5" y="152.6">IO__PC10</text>
<text x="189.6" y="150.1">I2C3_SDA__PC9</text>
<text x="218.8" y="155.1">RS485_RE</text>
<text x="189.2" y="160.2">IO__PC13</text>
<text x="189.2" y="157.7">IO__PC12</text>
<text x="76.4" y="162.8">IO__PD14</text>
<text x="76.4" y="165.3">IO__PD15</text>
<text x="189.2" y="165.3">IO__PC15</text>
<text x="189.2" y="162.8">IO__PC14</text>
</g>
<text font-size="1.8" fill="#009600" x="133.9" y="175.5">U1</text>
</svg>
